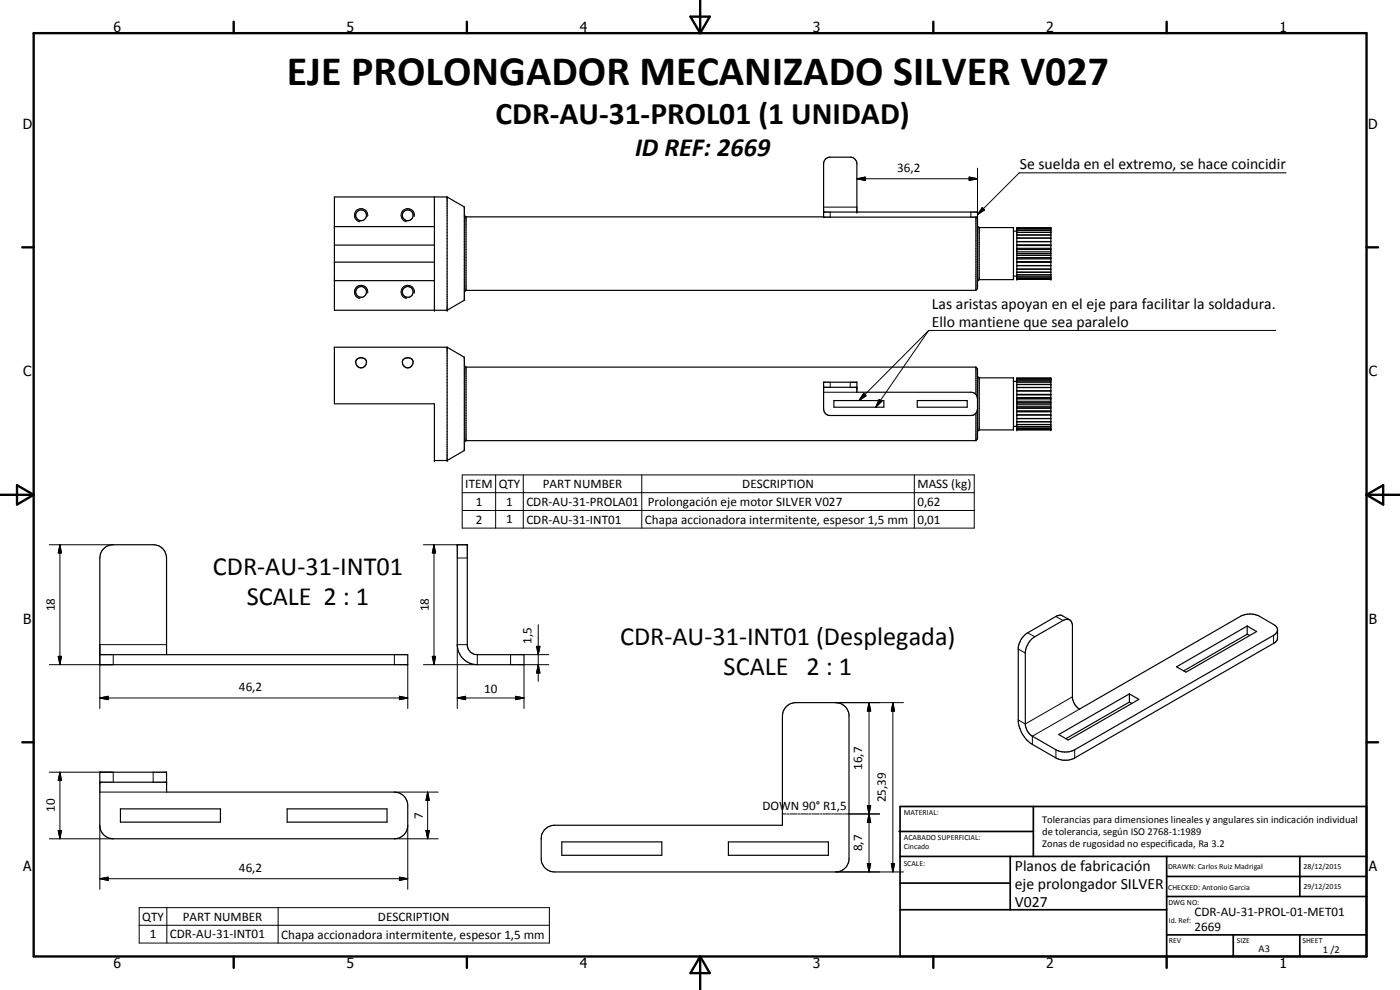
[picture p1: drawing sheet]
<svg xmlns="http://www.w3.org/2000/svg" width="420mm" height="297mm" viewBox="0 0 420 297" stroke-linecap="round" stroke-linejoin="round" font-family="sans-serif">
<g fill="none" stroke="#000" stroke-width=".35">
<path d="M130.4 59.1v34M134.2 59.1l5.1 3v28l-5.1 3M134.2 59.1v34M134.2 59.1h-33.8v34h33.8M100.4 73.5h30M100.4 78.7h30M100.4 68h30M139.3 64.6l.6 .5M139.9 65.1v22M139.9 65.1h107.3M247.2 63.6h46.2v1.6h-46.2v-16.1l.2-1 .5-.5 .9-.4h6.7a2.07 2.07 0 0 1 1.7 1.9v14.5M292.9 65.2l.5 .4v21l-.5 .5z"/>
<path d="M293.4 67.8l.5 .5M293.9 68.3v15.6M293.9 68.3h10.3v15.6h-10.3M304.2 69.3h1M305.2 68.4h10.2v15.4h-10.2zM305.2 77.3h10.2M305.2 78.5h10.2M305.2 79.7h10.2M305.2 68.4h10.2M305.2 68.6h10.2M305.2 69.1h10.2M305.2 69.7h10.2"/>
<path d="M305.2 70.5h10.2M305.2 71.4h10.2M305.2 72.5h10.2M305.2 73.7h10.2M305.2 73.6h10.2M305.2 74.8h10.2M305.2 76.1h10.2M305.2 78.7h10.2M305.2 77.7h10.2M305.2 76.6h10.2M305.2 75.6h10.2M305.2 74.5h10.2"/>
<path d="M305.2 73.5h10.2M100.4 84.2h30M139.9 87.1l-.6 .5M139.9 87.1h153M293.9 83.9l-.5 .5M304.2 82.8h1M305.2 80.8h10.2M305.2 80.7h10.2M305.2 81.7h10.2M305.2 82.5h10.2M305.2 83.1h10.2M305.2 83.6h10.2"/>
<path d="M305.2 83.5h10.2M107 107.9l.1-.1a1.85 1.85 0 0 1 2.8 .3 1.63 1.63 0 0 1-1.7 2.3 1.63 1.63 0 0 1-1.2-2.5zM134.2 104.2l5.1 3v28l-5.1 3M134.2 104.2v34M134.2 104.2h-33.8v17h30v17h3.8M139.3 109.7l.6 .5M139.9 110.2v22M139.9 110.2h153M247.2 116.2h10M292.9 110.2v8.2M292.9 110.2l.5 .5v21l-.5 .5M292.9 118.4l-.9-.6-.6-.1h-34.2v-3h-10v8l.2 1a2.07 2.07 0 0 0 1.8 1h42.2a2 2 0 0 0 2-2"/>
<path d="M292.9 118.4l.5 1.3M293.4 112.9l.5 .5M293.9 113.4v15.6M293.9 113.4h10.3v15.6h-10.3M304.2 114.4h1M305.2 113.5h10.2v15.4h-10.2zM305.2 113.7h10.2M305.2 114h10.2M305.2 114.6h10.2M305.2 115.4h10.2M305.2 116.3h10.2M305.2 116.2h10.2"/>
<path d="M305.2 117.3h10.2M305.2 118.4h10.2M305.2 119.6h10.2M305.2 119.3h10.2M305.2 118.3h10.2M139.9 132.2l-.6 .5M139.9 132.2h153M250.3 120.2h14.9v2h-14.9zM275.3 120.2h15v2h-15zM292.9 124v8.2M293.9 129l-.5 .5M304.2 127.9h1"/>
<path d="M305.2 120.9h10.2M305.2 122.1h10.2M305.2 123.3h10.2M305.2 124.5h10.2M305.2 125.6h10.2M305.2 126.5h10.2M305.2 127.4h10.2M305.2 128.1h10.2M305.2 128h10.2M305.2 128.5h10.2M305.2 128.8h10.2M305.2 123.6h10.2"/>
<path d="M305.2 122.5h10.2M305.2 121.5h10.2M305.2 120.4h10.2M137.2 163.4h3v30.4a3 3 0 0 0 3 2.6h14.1v3h-14.1a6 6 0 0 1-6-6zM30 196.4h92.4v3h-92.4v-32a4 4 0 0 1 3.5-4h12.9a4.1 4.1 0 0 1 3.6 4v29M321 186l-2.6-1.4-1.2 .2-8.8 5.1a6.2 6.2 0 0 0-2.8 4.5v22.1a9.4 9.4 0 0 0 4.2 6.9l7.1 4a5.9 5.9 0 0 0 4.5 .5l.8-.3 60.4-34.7 .6-.7 .2-.8-.2-3.1-.6-.7-4.6-2.7a6.2 6.2 0 0 0-5.7 0l-48.3 27.9a4.9 4.9 0 0 1-2.2-3.4v-21.9a1.71 1.71 0 0 0-1-1.6 1.71 1.71 0 0 0-1.8 .3l-8.5 4.9a6.2 6.2 0 0 0-2.8 4.5v22a4.7 4.7 0 0 0 1.8 3.1l7.4 4.3a6.2 6.2 0 0 0 5.6 0l59.7-34.4 .9-.7 .3-.8M374.3 190.3l-19.1 11M374.3 187.8v2.5M374.3 190.3l.7 .4M339 208.2v2.5M339 210.7l.7 .4M339 210.7l-19.1 11"/>
<path d="M353.1 200.1l21.2-12.3 2.8 1.7-21.2 12.2zM30 231.7h20v6h68.4a4 4 0 0 1 4 4v6a4 4 0 0 1-4 4h-84.4a4 4 0 0 1-4-4zM30 234.7h20M317.7 220.4l21.3-12.2 2.8 1.6-21.2 12.2zM36.1 242.7h30.1v4h-30.1zM86.2 242.7h30v4h-30zM163.4 249l1.1-.9 1.9-.5h68.4v-32.8a4 4 0 0 1 4-4h12a4.1 4.1 0 0 1 4 3.6v43.7a4.1 4.1 0 0 1-4 3.5h-84.4a4 4 0 0 1-4-4l.1-6.9zM168.6 252.6h30v4h-30zM218.6 252.6h30v4h-30z"/>
<circle cx="108.4" cy="64.6" r="1.62"/>
<circle cx="122.4" cy="64.6" r="1.62"/>
<circle cx="108.3" cy="87.6" r="1.62"/>
<circle cx="122.4" cy="87.6" r="1.62"/>
<circle cx="122.4" cy="108.8" r="1.58"/>
</g>
<g fill="#000">
<circle cx="130.4" cy="59.1" r=".18"/>
<circle cx="134.2" cy="59.1" r=".18"/>
<circle cx="247.2" cy="63.6" r=".18"/>
<circle cx="257.2" cy="63.6" r=".18"/>
<circle cx="305.2" cy="77.3" r=".18"/>
<circle cx="305.2" cy="74.8" r=".18"/>
<circle cx="305.2" cy="69.7" r=".18"/>
<circle cx="305.2" cy="69.1" r=".18"/>
<circle cx="305.2" cy="68.4" r=".18"/>
<circle cx="315.4" cy="77.3" r=".18"/>
<circle cx="315.4" cy="74.8" r=".18"/>
<circle cx="315.4" cy="69.7" r=".18"/>
<circle cx="315.4" cy="68.4" r=".18"/>
<circle cx="315.4" cy="69.1" r=".18"/>
<circle cx="130.4" cy="93.1" r=".18"/>
<circle cx="134.2" cy="93.1" r=".18"/>
<circle cx="305.2" cy="83.8" r=".18"/>
<circle cx="305.2" cy="83.1" r=".18"/>
<circle cx="305.2" cy="82.5" r=".18"/>
<circle cx="315.4" cy="83.8" r=".18"/>
<circle cx="315.4" cy="82.5" r=".18"/>
<circle cx="315.4" cy="83.1" r=".18"/>
<circle cx="100.4" cy="104.2" r=".18"/>
<circle cx="134.2" cy="104.2" r=".18"/>
<circle cx="139.3" cy="107.2" r=".18"/>
<circle cx="247.2" cy="116.2" r=".18"/>
<circle cx="257.2" cy="116.2" r=".18"/>
<circle cx="305.2" cy="113.5" r=".18"/>
<circle cx="305.2" cy="115.4" r=".18"/>
<circle cx="305.2" cy="113.7" r=".18"/>
<circle cx="305.2" cy="119.6" r=".18"/>
<circle cx="305.2" cy="114" r=".18"/>
<circle cx="315.4" cy="113.5" r=".18"/>
<circle cx="315.4" cy="113.7" r=".18"/>
<circle cx="315.4" cy="114" r=".18"/>
<circle cx="315.4" cy="115.4" r=".18"/>
<circle cx="315.4" cy="119.6" r=".18"/>
<circle cx="130.4" cy="138.2" r=".18"/>
<circle cx="134.2" cy="138.2" r=".18"/>
<circle cx="305.2" cy="128.9" r=".18"/>
<circle cx="305.2" cy="127.4" r=".18"/>
<circle cx="305.2" cy="128.5" r=".18"/>
<circle cx="305.2" cy="128.8" r=".18"/>
<circle cx="305.2" cy="124.5" r=".18"/>
<circle cx="305.2" cy="126.5" r=".18"/>
<circle cx="315.4" cy="124.5" r=".18"/>
<circle cx="315.4" cy="127.4" r=".18"/>
<circle cx="315.4" cy="128.9" r=".18"/>
<circle cx="315.4" cy="126.5" r=".18"/>
<circle cx="315.4" cy="128.5" r=".18"/>
<circle cx="315.4" cy="128.8" r=".18"/>
<circle cx="137.2" cy="163.4" r=".18"/>
<circle cx="140.2" cy="163.4" r=".18"/>
<circle cx="30" cy="234.7" r=".18"/>
<circle cx="50" cy="234.7" r=".18"/>
</g>
<g fill="none" stroke="#000" stroke-width=".3">
<path d="M257.2 53.6l2.5-.5v1zM257.2 53.6h36.2M290.9 53.1l2.5 .5-2.5 .5zM293.4 50.5v13.1M386 51.9h-80.1l-12.5 12.5M110.3 64.9a1.98 1.98 0 0 0-1.6-2.3 1.98 1.98 0 0 0-2.3 1.7 1.98 1.98 0 0 0 1.6 2.2M124.4 64.9a2.01 2.01 0 0 0-1.6-2.3 2.01 2.01 0 0 0-2.4 1.6 2.01 2.01 0 0 0 1.6 2.3M247.2 62.1h10M249.2 63.6v1.6M291.4 63.6v1.6M294.8 62.3l.7 .7-2.1 1.4zM110.3 87.9a1.99 1.99 0 0 0-1.6-2.3 1.99 1.99 0 0 0-2.3 1.7 1.99 1.99 0 0 0 1.6 2.3"/>
<path d="M124.4 87.9a2.02 2.02 0 0 0-1.7-2.3 2.02 2.02 0 0 0-2.3 1.6 2.02 2.02 0 0 0 1.6 2.4M278.7 99.1l-20.9 21.1M278.7 99.1h104.2M278.7 99.1l-15.9 23.1M247.2 117.7h10M249.2 114.7v1.5M255.2 114.7v1.5M259.2 118l.7 .7-2.1 1.5zM263.9 119.8l.8 .6-1.9 1.8zM138.7 142.5h153.7v16h-153.7zM138.7 147.8h153.7M138.7 153.2h153.7"/>
<path d="M148.7 142.5v16M157 142.5v16M192.6 142.5v16M274.4 142.5v16M14.8 163.4h19.2M18 163.4l.4 2.5h-.9zM18 163.4v36M127.1 163.4h13.1M130.2 163.4l.5 2.5h-1zM130.2 163.4v36M137.2 167.4h3M17.5 196.9h.9l-.4 2.5z"/>
<path d="M34 196.4v3h-19.2M50 193.4h-20v19.2M118.4 196.4v3M122.4 199.4v13.2M129.7 196.9h1l-.5 2.5zM140.2 193.4h-3v19.2M143.2 196.4v3h-16.1M153.2 196.4v3M157.3 196.4h7.4M161 193.9h1l-.5 2.5zM161.5 199.4l.5 2.5h-1zM161.5 187.5v16.9"/>
<path d="M164.7 199.4h-7.4v13.2M305.6 194.7l2.1 1.3M308.4 189.9l2.1 1.2M316.9 185l2.1 1.2M382.2 190.6v2.4M30 209.4l2.5-.5v1zM30 209.4h92.4M119.9 208.9l2.5 .5-2.5 .5zM137.2 209.4l2.5-.5v1zM137.2 209.4h20.1M154.7 208.9l2.6 .5-2.6 .5zM250.8 210.8h20.3"/>
<path d="M260.8 210.8l.5 2.6h-1zM260.8 210.8v50.8M268 210.8l.5 2.6h-1zM268 210.8v50.8M321.8 209.1l-14.1 8.1-2.1-1.2M324 212.8l-14.2 8.1v2.5M14.8 231.7h19.2v3M18 231.7l.4 2.5h-.9zM18 231.7v20M30 237.7h20M46 231.7v3M118.4 237.7h13.1"/>
<path d="M128.3 237.7l.6 2.5h-1.1zM128.3 237.7v14M316.9 225v2.4M322.5 225v2.4M14.8 251.7h19.2M17.5 249.2h.9l-.4 2.5zM30 247.7v19.1M118.4 251.7h13.1M122.4 247.7v19.1M127.8 249.2h1.1l-.6 2.5zM234.8 244.2h1.1M236.2 244.2h.6"/>
<path d="M237.1 244.2h2.2M239.6 244.2h.5M240.4 244.2h2.2M242.9 244.2h.5M243.7 244.2h2.2M246.2 244.2h.5M247 244.2h2.2M249.5 244.2h.6M250.3 244.2h2.3M252.9 244.2h.5M253.7 244.2h10.3M260.3 259.1h1l-.5 2.5z"/>
<path d="M260.3 241.7h1l-.5 2.5zM260.3 241.7l1 5h-1l1-5zM260.8 244.2l.5 2.5h-1zM267.5 259.1h1l-.5 2.5zM30 263.7l2.5-.5v1zM30 263.7h92.4M41.8 272.3h123.1v10.7h-123.1zM41.8 277.6h123.1M50.1 272.3v10.7M83.5 272.3v10.7M119.9 263.2l2.5 .5-2.5 .5zM250.8 261.6h20.3"/>
</g>
<g fill="none" stroke="#000" stroke-width=".71">
<path d="M10.1 9.9h400v277.1h-400zM70.1 6.5v3.4M140.1 6.5v3.4M207.2 5h5.8l-2.9 4.9zM210.1 0v9.9M280.1 6.5v3.4M350.1 6.5v3.4M6.7 74.2h3.4M410.1 74.2h3.5M.1 148.5h10M5.1 145.6l5 2.9-5 2.9zM410.1 148.5h10"/>
<path d="M410.1 148.5l5-2.9v5.8zM6.7 222.7h3.4M410.1 222.7h3.5M70.1 287v3.4M140.1 287v3.4M210.1 287v10M210.1 287l2.9 5h-5.8zM280.1 287v3.4M350.1 287v3.4"/>
</g>
<g fill="none" stroke="#000" stroke-width=".51">
<path d="M269.8 249.5h40.3M270.1 242h140v45h-140zM270.1 257h140M303.2 257v16M310.1 242v15M350.1 257v30M390.1 257v12M270.1 265h33.1M270.1 273h80M350.1 269h60M350.1 263h60M350.1 280.5h60"/>
<path d="M370.1 280.5v6.5M390.1 280.5v6.5"/>
</g>
<g fill="#000">
<path d="M257.2 53.6l2.5-.5v1zM290.9 53.1l2.5 .5-2.5 .5zM294.8 62.3l.7 .7-2.1 1.4zM259.2 118l.7 .7-2.1 1.5zM263.9 119.8l.8 .6-1.9 1.8zM18 163.4l.4 2.5h-.9zM130.2 163.4l.5 2.5h-1zM17.5 196.9h.9l-.4 2.5zM129.7 196.9h1l-.5 2.5zM161 193.9h1l-.5 2.5zM30 209.4l2.5-.5v1zM119.9 208.9l2.5 .5-2.5 .5z"/>
<path d="M137.2 209.4l2.5-.5v1zM154.7 208.9l2.6 .5-2.6 .5zM161.5 199.4l.5 2.5h-1zM260.8 210.8l.5 2.6h-1zM268 210.8l.5 2.6h-1zM18 231.7l.4 2.5h-.9zM17.5 249.2h.9l-.4 2.5zM127.8 249.2h1.1l-.6 2.5zM128.3 237.7l.6 2.5h-1.1zM260.3 259.1h1l-.5 2.5zM260.3 241.7h1l-.5 2.5zM260.8 244.2l.5 2.5h-1z"/>
<path d="M267.5 259.1h1l-.5 2.5zM30 263.7l2.5-.5v1zM119.9 263.2l2.5 .5-2.5 .5z"/>
</g>
<text font-size="12.6" x="86.1" y="25.5">EJE PROLONGADOR MECANIZADO SILVER V027</text>
<text font-size="9.4" x="148.7" y="37.3">CDR-AU-31-PROL01 (1 UNIDAD)</text>
<g font-size="7.9">
<text x="190.6" y="46.7">ID REF: 2669</text>
<text x="63.9" y="172.6">CDR-AU-31-INT01</text>
<text x="74.1" y="181.5">SCALE 2 : 1</text>
<text x="186.1" y="193.5">CDR-AU-31-INT01 (Desplegada)</text>
<text x="217.2" y="202.5">SCALE 2 : 1</text>
</g>
<g font-size="4.7">
<text x="306.1" y="50.7">Se suelda en el extremo, se hace coincidir</text>
<text x="279.7" y="92.6">Las aristas apoyan en el eje para facilitar la soldadura.</text>
<text x="279.7" y="98">Ello mantiene que sea paralelo</text>
<text x="304.6" y="261.2">Planos de fabricación</text>
<text x="304.6" y="266.6">eje prolongador SILVER</text>
<text x="304.6" y="272">V027</text>
</g>
<g font-size="4.2">
<text x="34" y="9.6">6</text>
<text x="104" y="9.6">5</text>
<text x="174" y="9.6">4</text>
<text x="244" y="9.6">3</text>
<text x="314" y="9.6">2</text>
<text x="384" y="9.6">1</text>
<text x="6.8" y="38.7">D</text>
<text x="410.6" y="38.7">D</text>
<text x="7" y="112.9">C</text>
<text x="410.8" y="112.9">C</text>
<text x="7" y="187.1">B</text>
<text x="410.8" y="187.1">B</text>
<text x="7" y="261.4">A</text>
<text x="410.8" y="261.4">A</text>
<text x="34" y="290.4">6</text>
<text x="104" y="290.4">5</text>
<text x="174" y="290.4">4</text>
<text x="244" y="290.4">3</text>
<text x="314" y="290.4">2</text>
<text x="384" y="290.4">1</text>
</g>
<g font-size="3.9">
<text x="269.3" y="51.6">36,2</text>
<text x="139.6" y="146.5">ITEM</text>
<text x="149.7" y="146.5">QTY</text>
<text x="162.9" y="146.5">PART NUMBER</text>
<text x="222.7" y="146.5">DESCRIPTION</text>
<text x="275.3" y="146.6">MASS (kg)</text>
<text x="142.8" y="151.8">1</text>
<text x="151.9" y="151.8">1</text>
<text x="158" y="151.8">CDR-AU-31-PROLA01</text>
<text x="194.4" y="151.8">Prolongación eje motor SILVER V027</text>
<text x="275.3" y="151.8">0,62</text>
<text x="142.8" y="157.1">2</text>
<text x="151.9" y="157.1">1</text>
<text x="158" y="157.1">CDR-AU-31-INT01</text>
<text x="193.5" y="157.1">Chapa accionadora intermitente, espesor 1,5 mm</text>
<text x="275.3" y="157.1">0,01</text>
<text x="16.5" y="183.4" transform="rotate(-90 16.5 183.4)">18</text>
<text x="128.7" y="183.4" transform="rotate(-90 128.7 183.4)">18</text>
<text x="159.5" y="193.2" transform="rotate(-90 159.5 193.2)">1,5</text>
<text x="71.7" y="207.4">46,2</text>
<text x="145.3" y="207.9">10</text>
<text x="258.7" y="231" transform="rotate(-90 258.7 231)">16,7</text>
<text x="16.5" y="243.7" transform="rotate(-90 16.5 243.7)">10</text>
<text x="126.9" y="245.7" transform="rotate(-90 126.9 245.7)">7</text>
<text x="228.8" y="242.9">DOWN 90° R1,5</text>
<text x="265.9" y="240.7" transform="rotate(-90 265.9 240.7)">25,39</text>
<text x="258.7" y="255.4" transform="rotate(-90 258.7 255.4)">8,7</text>
<text x="71.7" y="261.6">46,2</text>
<text x="358.5" y="275">CDR-AU-31-PROL-01-MET01</text>
<text x="42.7" y="276.3">QTY</text>
<text x="44.9" y="281.6">1</text>
<text x="51" y="281.6">CDR-AU-31-INT01</text>
<text x="54.9" y="276.2">PART NUMBER</text>
<text x="84.4" y="281.6">Chapa accionadora intermitente, espesor 1,5 mm</text>
<text x="113.4" y="276.3">DESCRIPTION</text>
<text x="358.5" y="279.4">2669</text>
</g>
<g font-size="3.1">
<text x="312.7" y="246.8">Tolerancias para dimensiones lineales y angulares sin indicación individual</text>
<text x="312.7" y="250.4">de tolerancia, según ISO 2768-1:1989</text>
<text x="312.7" y="254">Zonas de rugosidad no especificada, Ra 3.2</text>
<text x="377.7" y="285.6">A3</text>
<text x="397" y="285.9">1 /2</text>
</g>
<g font-size="2.4">
<text x="271.2" y="244.4">MATERIAL:</text>
<text x="271.3" y="252">ACABADO SUPERFICIAL:</text>
<text x="271.3" y="254.6">Cincado</text>
<text x="271.2" y="259.7">SCALE:</text>
<text x="350.6" y="260.8">DRAWN: Carlos Ruiz Madrigal</text>
<text x="391.2" y="260.6">28/12/2015</text>
<text x="350.6" y="267">CHECKED: Antonio Garcia</text>
<text x="391.2" y="266.7">29/12/2015</text>
<text x="350.6" y="271.4">DWG NO:</text>
<text x="350.8" y="276.9">Id. Ref:</text>
<text x="350.8" y="282.8">REV</text>
<text x="371.2" y="282.9">SIZE</text>
<text x="390.9" y="282.9">SHEET</text>
</g>
</svg>
